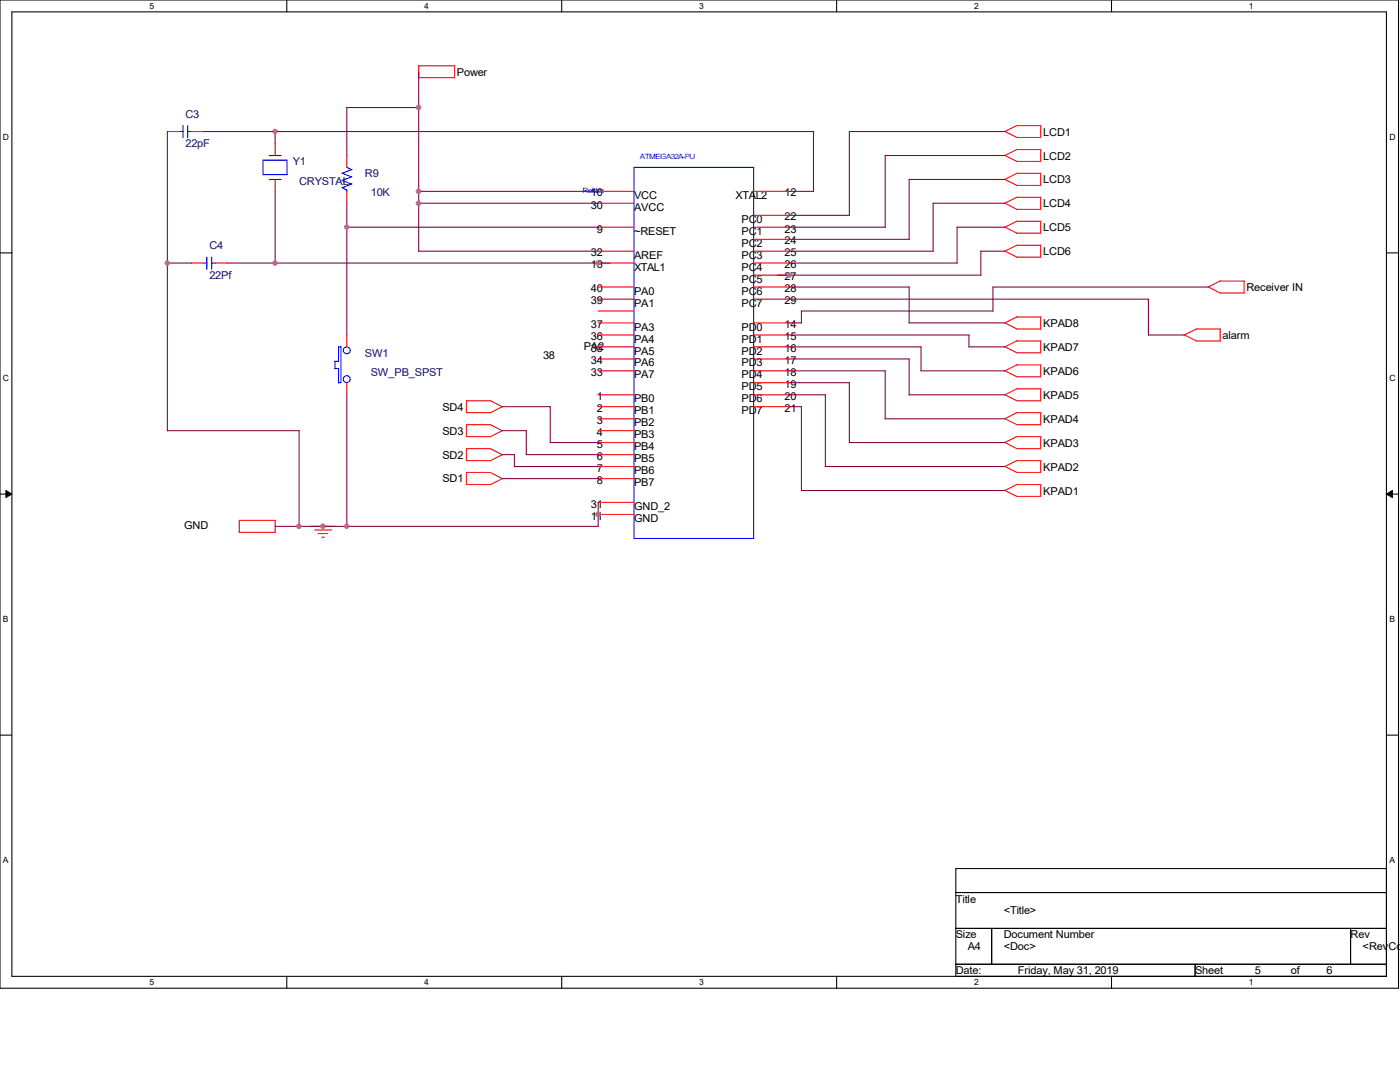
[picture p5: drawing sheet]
<svg xmlns="http://www.w3.org/2000/svg" width="279mm" height="216mm" viewBox="0 0 279 216" stroke-linecap="round" stroke-linejoin="round" font-family="sans-serif">
<path d="M0 0h279.1v197.2h-279.1zM2.4 2.4h274.3v192.4h-274.3z" fill="none" stroke="#000" stroke-width=".21"/>
<g fill="#fff">
<path d="M29.8 .3h.9v1.9h-.9z"/>
<path d="M29.8 195.1h.9v1.9h-.9z"/>
</g>
<path d="M57.2 0v2.4M57.2 194.8v2.4" fill="none" stroke="#000" stroke-width=".21"/>
<g fill="#fff">
<path d="M84.7 .3h.9v1.9h-.9z"/>
<path d="M84.7 195.1h.9v1.9h-.9z"/>
</g>
<path d="M112.1 0v2.4M112.1 194.8v2.4" fill="none" stroke="#000" stroke-width=".21"/>
<g fill="#fff">
<path d="M139.5 .3h1v1.9h-1z"/>
<path d="M139.5 195.1h1v1.9h-1z"/>
</g>
<path d="M167 0v2.4M167 194.8v2.4" fill="none" stroke="#000" stroke-width=".21"/>
<g fill="#fff">
<path d="M194.4 .3h.9v1.9h-.9z"/>
<path d="M194.4 195.1h.9v1.9h-.9z"/>
</g>
<path d="M221.8 0v2.4M221.8 194.8v2.4" fill="none" stroke="#000" stroke-width=".21"/>
<g fill="#fff">
<path d="M249.3 .3h.9v1.9h-.9z"/>
<path d="M249.3 195.1h.9v1.9h-.9z"/>
<path d="M.6 26.4h1.2v1.9h-1.2z"/>
<path d="M277.3 26.4h1.2v1.9h-1.2z"/>
<path d="M.6 74.5h1.2v1.9h-1.2z"/>
<path d="M277.3 74.5h1.2v1.9h-1.2z"/>
</g>
<path d="M0 50.5h2.4M276.7 50.5h2.4" fill="none" stroke="#000" stroke-width=".21"/>
<g fill="#fff">
<path d="M.6 122.6h1.1v1.9h-1.1z"/>
<path d="M277.3 122.6h1.1v1.9h-1.1z"/>
</g>
<path d="M0 98.6h2.4M276.7 98.6h2.4" fill="none" stroke="#000" stroke-width=".21"/>
<path d="M1.2 97.9l1.2 .7-1.2 .7zM276.7 98.6l1.2-.7v1.4z" fill="#000" stroke="#000" stroke-width=".2"/>
<g fill="#fff">
<path d="M.6 170.7h1.1v1.9h-1.1z"/>
<path d="M277.3 170.7h1.1v1.9h-1.1z"/>
</g>
<path d="M0 146.7h2.4M276.7 146.7h2.4M190.8 173.3h85.9v21.5h-85.9zM190.8 178.1h85.9M190.8 185.3h85.9M190.8 192.4h85.9M197.9 185.3v7.1M238.5 192.4v2.4M269.5 185.3v7.1" fill="none" stroke="#000" stroke-width=".21"/>
<g fill="none" stroke="#f00" stroke-width=".21">
<path d="M83.6 13.1v2.4M83.6 13.1h7.2M90.7 13.1v2.4h-7.2M33.4 26.2h2.4M38.2 26.2h2.4M54.9 28.6v2.4M54.9 35.8v2.4M69.2 31v2.4M69.2 38.2v2.4M119.4 38.2h7.1M150.4 38.2h7.2M200.5 26.2l2.4 1.2"/>
<path d="M200.5 31l2.4 1.2M200.5 35.8l2.4 1.2M202.9 27.4h4.8M202.9 32.2h4.8M202.9 25.1h4.8M202.9 29.8h4.8M202.9 34.6h4.8M202.9 39.4h4.8M203 25l-2.5 1.2M203 29.8l-2.5 1.2M203 34.5l-2.5 1.3M203 39.3l-2.5 1.3"/>
<path d="M207.7 25.1v2.4M207.7 29.8v2.5M207.7 34.6v2.4h-4.8M207.7 39.4v2.4M38.2 52.5h2.4M43 52.5h2.3M119.4 50.1h7.1M119.4 40.6h7.1M119.4 57.3h7.1M119.4 59.7h7.1M119.4 45.3h7.1M119.4 52.5h7.1"/>
<path d="M150.4 50.1h7.2M150.4 57.3h7.2M150.4 59.7h7.2M150.4 43h7.2M150.4 45.3h7.2M150.4 47.8h7.2M150.4 52.5h7.2M150.4 54.9h7.2M200.5 40.5l2.4 1.3M200.5 45.3l2.4 1.2M200.5 50.1l2.4 1.2M202.9 41.8h4.8"/>
<path d="M202.9 46.5h4.8M202.9 51.3h4.8M202.9 44.2h4.8M202.9 48.9h4.8M203 44.1l-2.5 1.2M203 48.9l-2.5 1.2M207.7 44.2v2.4M207.7 48.9v2.5M241.1 57.2l2.4 1.3h4.8M243.5 56.1h4.8M243.5 56l-2.4 1.3M248.3 56.1v2.4"/>
<path d="M69.2 66.8v2.4M69.2 76.4v2.4M93.1 79.9v2.4M93.1 80h4.8M97.9 80l2.4 1.2M119.4 62.1h7.1M119.4 64.4h7.1M119.4 66.8h7.1M119.4 69.2h7.1M119.4 71.6h7.1M119.4 74h7.1M119.4 78.8h7.1"/>
<path d="M150.4 64.4h7.2M150.4 66.8h7.2M150.4 69.2h7.2M150.4 71.6h7.2M150.4 74h7.2M150.4 78.8h7.2M150.4 76.4h7.2M200.5 78.7l2.4 1.3M200.5 74l2.4 1.2M200.5 69.2l2.4 1.2M200.5 64.4l2.4 1.3M202.9 80h4.8"/>
<path d="M202.9 75.2h4.8M202.9 70.4h4.8M202.9 65.7h4.8M202.9 77.6h4.8M202.9 68h4.8M202.9 63.2h4.8M203 77.6l-2.5 1.2M203 68l-2.5 1.2M203 63.2l-2.5 1.2M207.7 63.2v2.5M207.7 68v2.4M207.7 72.8v2.4"/>
<path d="M207.7 77.6v2.4M207.7 72.8h-4.7l-2.5 1.2M238.8 65.7h4.7M238.8 65.6l-2.5 1.2M243.5 65.7v2.3h-4.8l-2.4-1.2M93 96.7h4.9M93 91.9h4.9M93 87.1h4.9M93 82.3h4.9M93.1 84.7v2.4M93.1 89.5v2.4M93.1 94.2v2.5"/>
<path d="M93.1 94.3h4.8M93.1 89.5h4.8M93.1 84.8h4.8M97.9 94.3l2.4 1.2M97.9 89.5l2.4 1.3M97.9 84.8l2.4 1.2M100.2 95.5l-2.4 1.2M100.2 90.7l-2.4 1.2M100.2 85.9l-2.4 1.3M100.2 81.2l-2.4 1.2M119.4 81.2h7.1M119.4 83.6h7.1"/>
<path d="M119.4 85.9h7.1M119.4 88.3h7.1M119.4 90.7h7.1M119.4 93.1h7.1M119.4 95.5h7.1M150.4 81.2h7.2M200.5 97.8l2.4 1.3M200.5 88.3l2.4 1.2M200.5 83.5l2.4 1.3M200.5 93l2.4 1.3M202.9 84.8h4.8M202.9 99.1h4.8"/>
<path d="M202.9 96.7h4.8M202.9 91.9h4.8M202.9 87.1h4.8M202.9 82.3h4.8M203 96.6l-2.5 1.3M203 87.1l-2.5 1.2M203 82.3l-2.5 1.3M203 91.9l-2.5 1.2M207.7 91.9v2.4h-4.8M207.7 87.1v2.4h-4.8M207.7 82.3v2.5M207.7 96.7v2.4"/>
<path d="M47.7 106.2h7.2M47.8 103.8h7.1M47.8 103.8v2.4M54.9 103.8v2.5M62.1 105h4.8M62.8 105.7h3.4M63.5 106.5h1.9M64.2 107.2h.5M119.4 102.7h7.1M119.4 100.2h7.1"/>
</g>
<g fill="none" stroke="#00f" stroke-width=".21">
<path d="M35.8 26.2h.8M36.5 25.1v2.4M37.5 25.1v2.4M37.5 26.2h.7M52.5 32h4.8M52.5 34.8h4.8M52.5 32v2.9M53.7 35.8h2.4M53.7 31h2.4M57.3 31.9v2.9M68.2 37.4l1 .5M68.2 36l2 .7"/>
<path d="M68.2 34.5l2 .8M69.2 33.4l1 .5M69.2 37.9v.3M70.2 36.7l-1.9 .8M70.2 35.3l-1.9 .7M70.2 33.8l-1.9 .8M126.5 33.4h23.9v74h-23.9zM40.6 52.5h.7M41.3 51.3v2.5M42.2 51.3v2.5M42.2 52.5h.8M66.8 72.1h.8"/>
<path d="M66.8 72.1v1.5M66.8 73.5h.8M67.5 69.2h.5M67.6 69.2v2.9M67.6 73.5v2.9M68 69.2v7.2h-.5"/>
<circle cx="69.2" cy="69.9" r=".69"/>
<circle cx="69.2" cy="75.7" r=".69"/>
</g>
<g fill="none" stroke="#800040" stroke-width=".21">
<path d="M83.6 14.3v35.9l35.8-.1M33.4 26.2v59.8M40.6 26.2h121.8M54.9 26.2v2.5M54.9 38.2v14.3M69.2 21.5h14.4M69.2 21.5v9.6M83.6 38.2h35.8M157.5 38.2h4.8M162.3 26.2v12M169.5 26.2h31.1M169.5 26.2v16.8"/>
<path d="M176.7 31v14.3M176.7 31h23.9M181.4 35.8v12h-23.8M181.4 35.8h19.2M33.4 52.5h4.8M45.3 52.5h76.5M69.2 40.6v26.3M69.2 45.3h50.2M83.5 40.6h35.9M155.2 54.9h40.5M157.5 57.3h23.9M157.6 45.3h19.1"/>
<path d="M157.6 52.5h33.5M157.6 43h11.9M157.6 59.7h71.6M181.4 57.2v7.2M191 45.3h9.6M191 45.3v7.2M200.5 40.6h-14.3v9.6l-28.7-.1M200.5 50.1h-4.8v4.8M229.2 59.7v7.2M241.2 57.3h-43v4.8M69.2 78.7v26.3M157.5 78.8h7.2"/>
<path d="M157.5 74h19.2M157.5 69.2h26.3M157.5 64.4h2.4M157.6 76.4h11.9M157.6 71.6h23.9l-.1 7.2M157.6 66.8h35.8M159.9 62.1h38.3M159.9 62.1v2.4M164.7 78.7v14.4h35.8M169.5 76.4v11.9M176.7 74v9.6M181.4 64.4h19.1"/>
<path d="M181.4 78.8h19.2M183.8 74h16.7M183.8 69.2v4.8M193.4 69.2h7.2M193.4 66.8v2.5M229.2 66.8h7.2M33.4 85.9h26.3M59.7 85.9v19.2M100.2 85.9h4.8v4.8M100.2 90.7h2.5v2.4M100.2 95.5h19.2M100.2 81.2h9.7"/>
<path d="M102.7 93.1h16.7M105 90.7h14.4M109.8 81.2v7.1M109.8 88.3h9.6M157.6 81.2h2.4l-.1 16.7M159.9 97.9h40.7M169.5 88.3h31.1M176.6 83.6h23.9M54.9 105h64.5M119.4 100.2v4.9"/>
</g>
<g fill="#f0f" stroke="#f0f" stroke-width=".21">
<circle cx="83.5" cy="40.6" r=".47"/>
<circle cx="83.5" cy="21.4" r=".47"/>
<circle cx="83.5" cy="38.2" r=".47"/>
<circle cx="69.2" cy="45.3" r=".44"/>
<circle cx="119.3" cy="102.6" r=".47"/>
<circle cx="69.2" cy="105" r=".44"/>
<circle cx="119.3" cy="52.5" r=".47"/>
<circle cx="54.9" cy="52.5" r=".44"/>
<circle cx="33.4" cy="52.5" r=".44"/>
<circle cx="59.6" cy="105" r=".47"/>
<circle cx="64.4" cy="105" r=".47"/>
<circle cx="54.9" cy="26.2" r=".44"/>
<circle cx="157.5" cy="54.9" r=".44"/>
</g>
<g font-size="2.2">
<text x="91.2" y="15.1">Power</text>
<text x="208.2" y="27.1">LCD1</text>
<text x="208.2" y="31.8">LCD2</text>
<text x="117.9" y="41.6">30</text>
<text x="117.9" y="39.2">10</text>
<text x="126.5" y="39.7">VCC</text>
<text x="146.8" y="39.7">XTAL2</text>
<text x="156.6" y="39.2">12</text>
<text x="208.2" y="36.6">LCD3</text>
<text x="208.2" y="41.4">LCD4</text>
<text x="119.1" y="46.4">9</text>
<text x="126.5" y="42.1">AVCC</text>
<text x="126.5" y="46.9">~RESET</text>
<text x="148" y="44.5">PC0</text>
<text x="148" y="46.9">PC1</text>
<text x="156.6" y="44">22</text>
<text x="156.6" y="46.4">23</text>
<text x="208.2" y="46.1">LCD5</text>
<text x="117.9" y="51.1">32</text>
<text x="117.9" y="53.6">13</text>
<text x="126.5" y="51.6">AREF</text>
<text x="148" y="49.2">PC2</text>
<text x="148" y="51.6">PC3</text>
<text x="156.6" y="48.8">24</text>
<text x="156.6" y="51.1">25</text>
<text x="156.6" y="53.6">26</text>
<text x="208.2" y="50.9">LCD6</text>
<text x="117.9" y="58.3">40</text>
<text x="126.5" y="58.8">PA0</text>
<text x="126.5" y="54">XTAL1</text>
<text x="148" y="54">PC4</text>
<text x="148" y="56.4">PC5</text>
<text x="148" y="58.8">PC6</text>
<text x="156.6" y="55.9">27</text>
<text x="156.6" y="58.3">28</text>
<text x="248.7" y="58.1">Receiver IN</text>
<text x="117.9" y="60.7">39</text>
<text x="117.9" y="65.5">37</text>
<text x="126.5" y="61.2">PA1</text>
<text x="126.5" y="66">PA3</text>
<text x="148" y="61.2">PC7</text>
<text x="148" y="66">PD0</text>
<text x="156.6" y="60.7">29</text>
<text x="156.6" y="65.5">14</text>
<text x="208.2" y="65.2">KPAD8</text>
<text x="108.4" y="71.7">38</text>
<text x="116.5" y="69.8">PA2</text>
<text x="117.9" y="67.9">36</text>
<text x="117.9" y="70.3">35</text>
<text x="126.5" y="68.4">PA4</text>
<text x="126.5" y="70.7">PA5</text>
<text x="148" y="68.4">PD1</text>
<text x="148" y="70.7">PD2</text>
<text x="156.6" y="67.9">15</text>
<text x="156.6" y="70.3">16</text>
<text x="208.2" y="70">KPAD7</text>
<text x="244" y="67.6">alarm</text>
<text x="117.9" y="72.6">34</text>
<text x="117.9" y="75">33</text>
<text x="126.5" y="73.1">PA6</text>
<text x="126.5" y="75.5">PA7</text>
<text x="148" y="73.1">PD3</text>
<text x="148" y="75.5">PD4</text>
<text x="148" y="77.9">PD5</text>
<text x="156.6" y="72.6">17</text>
<text x="156.6" y="75">18</text>
<text x="156.6" y="77.4">19</text>
<text x="208.2" y="74.8">KPAD6</text>
<text x="88.3" y="82">SD4</text>
<text x="119.1" y="79.8">1</text>
<text x="119.1" y="82.2">2</text>
<text x="126.5" y="80.3">PB0</text>
<text x="126.5" y="82.7">PB1</text>
<text x="148" y="80.3">PD6</text>
<text x="148" y="82.7">PD7</text>
<text x="156.6" y="79.8">20</text>
<text x="156.6" y="82.2">21</text>
<text x="208.2" y="79.6">KPAD5</text>
<text x="88.3" y="86.7">SD3</text>
<text x="119.1" y="84.6">3</text>
<text x="119.1" y="87">4</text>
<text x="119.1" y="89.4">5</text>
<text x="126.5" y="85">PB2</text>
<text x="126.5" y="87.5">PB3</text>
<text x="126.5" y="89.8">PB4</text>
<text x="208.2" y="89.1">KPAD3</text>
<text x="208.2" y="84.3">KPAD4</text>
<text x="88.3" y="91.5">SD2</text>
<text x="119.1" y="91.7">6</text>
<text x="119.1" y="94.1">7</text>
<text x="126.5" y="92.2">PB5</text>
<text x="126.5" y="94.6">PB6</text>
<text x="208.2" y="93.9">KPAD2</text>
<text x="88.3" y="96.3">SD1</text>
<text x="117.9" y="101.3">31</text>
<text x="119.1" y="96.5">8</text>
<text x="126.5" y="101.8">GND_2</text>
<text x="126.5" y="97">PB7</text>
<text x="208.2" y="98.7">KPAD1</text>
<text x="36.7" y="105.6">GND</text>
<text x="117.9" y="103.7">11</text>
<text x="126.5" y="104.2">GND</text>
<text x="190.7" y="180.1">Title</text>
<text x="200.3" y="182.5">&lt;Title&gt;</text>
<text x="190.7" y="187.2">Size</text>
<text x="193.1" y="189.7">A4</text>
<text x="200.3" y="189.7">&lt;Doc&gt;</text>
<text x="200.3" y="187.2">Document Number</text>
<text x="269.5" y="187.2">Rev</text>
<text x="271.9" y="189.7">&lt;RevCod</text>
<text x="190.7" y="194.4">Date:</text>
<text x="203.2" y="194.4">Friday, May 31, 2019</text>
<text x="238.5" y="194.4">Sheet</text>
<text x="250.4" y="194.4">5</text>
<text x="257.6" y="194.4">of</text>
<text x="264.8" y="194.4">6</text>
</g>
<g font-size="2.2" fill="#000080">
<text x="37" y="23.5">C3</text>
<text x="37" y="29.4">22pF</text>
<text x="58.5" y="33">Y1</text>
<text x="72.8" y="35.4">R9</text>
<text x="59.7" y="36.8">CRYSTAL</text>
<text x="74" y="39.2">10K</text>
<text x="41.8" y="49.7">C4</text>
<text x="41.8" y="55.7">22Pf</text>
<text x="72.8" y="71.2">SW1</text>
<text x="74" y="75">SW_PB_SPST</text>
</g>
<g font-size="1.7">
<text x="29.8" y="1.8">5</text>
<text x="84.7" y="1.8">4</text>
<text x="139.5" y="1.8">3</text>
<text x="194.4" y="1.8">2</text>
<text x="249.3" y="1.8">1</text>
<text x=".6" y="27.9">D</text>
<text x="277.3" y="27.9">D</text>
<text x=".6" y="76">C</text>
<text x="277.3" y="76">C</text>
<text x=".6" y="124.2">B</text>
<text x="277.3" y="124.2">B</text>
<text x=".6" y="172.3">A</text>
<text x="277.3" y="172.3">A</text>
<text x="29.8" y="196.6">5</text>
<text x="84.7" y="196.6">4</text>
<text x="139.5" y="196.6">3</text>
<text x="194.4" y="196.6">2</text>
<text x="249.3" y="196.6">1</text>
</g>
<g font-size="1.4" fill="#00f">
<text x="127.7" y="31.7">ATMEGA32A-PU</text>
<text x="116.2" y="38.6">Refdes</text>
</g>
</svg>
